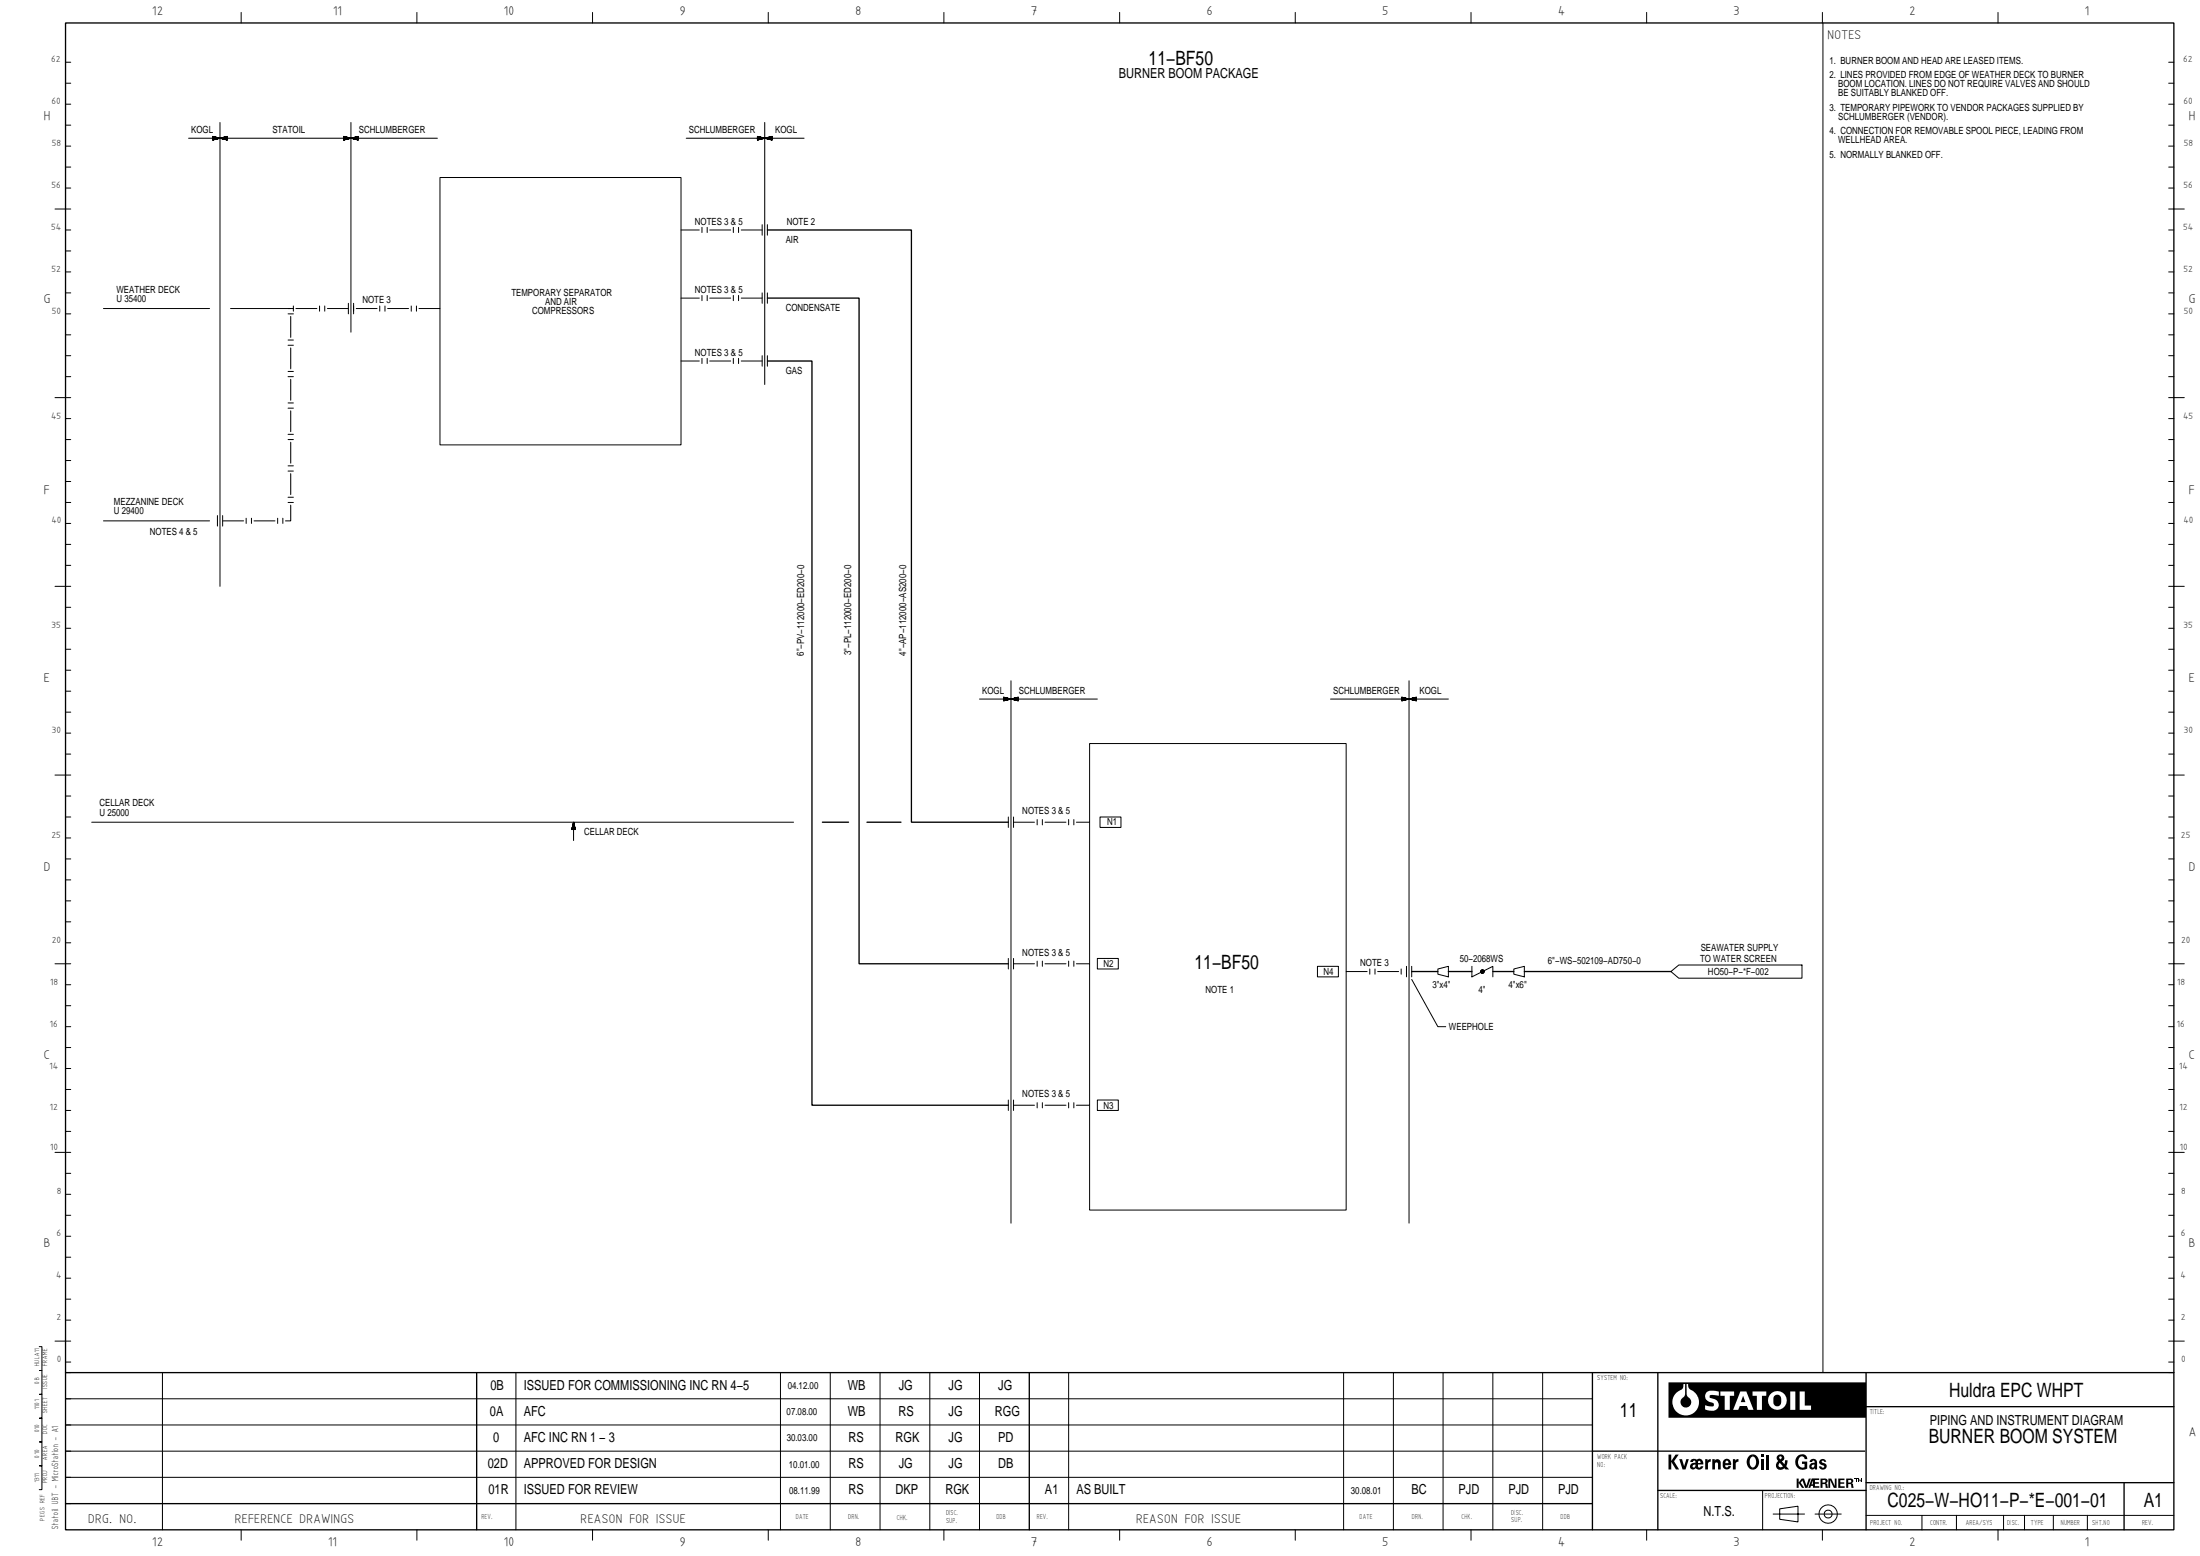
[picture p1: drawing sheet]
<svg xmlns="http://www.w3.org/2000/svg" width="840mm" height="594mm" viewBox="0 0 840 594" stroke-linecap="round" stroke-linejoin="round" font-family="sans-serif">
<g fill="none" stroke="#000" stroke-width=".38">
<path d="M92.1 4.7v4.1M159.2 4.7v4.1M226.2 4.7v4.1M293.3 4.7v4.1M360.4 4.7v4.1M427.5 4.7v4.1M494.5 4.7v4.1M561.6 4.7v4.1M628.7 4.7v4.1M695.8 4.7v4.1M696 8.8v514.9M762.8 4.7v4.1"/>
<path d="M25 39.8h2M25 31.7h2M25 23.7h2M828 39.8h2M828 31.7h2M828 23.7h2M25 55.8h2M25 47.8h2M72 52.7h95M81.2 52l2.8 .7-2.8 .7zM81.2 52.1h.1M81.2 53l.8-.8-.8 .9"/>
<path d="M81.2 52.2l.2-.1-.2 .2M81.4 52.1l-.2 .3M81.5 52.1l-.3 .4M81.6 52.2l-.4 .4M81.7 52.2l-.5 .5M81.9 52.2l-.7 .7M82.1 52.3l-.9 .9M82.2 53.2l.7-.7-.9 .8M82.2 52.3l-1 1M82.3 52.3l-1.1 1.1M82.5 52.4l-1.1 1M82.5 53.1l.7-.6-.5 .6"/>
<path d="M82.6 52.4l-1 .9M82.6 52.4l-.9 .9M82.7 52.4l-.8 .9M83.1 52.5l-.8 .7M83.3 52.6l-.5 .4M83.4 52.6l-.5 .4M83.4 52.6l-.3 .4M83.5 52.6l-.3 .4M83.7 52.7l-.3 .2M83.7 52.8h-.1M83.9 52.7v.1M84 52.7l2.8-.7v1.4z"/>
<path d="M84 46.7v177M84.1 52.7v.1M84.2 52.7v.1M84.4 52.8l-.2-.1 .3 .2M84.4 52.7l.4 .3M84.5 52.6l.4 .4M84.8 52.5l.5 .6M84.9 52.5l.6 .6M85 52.5l.6 .6M85 53l-.4-.4 .6 .4M85 52.5l.9 .7M85.2 52.5l.8 .8"/>
<path d="M85.3 52.4l.8 .9M85.3 52.4l1.1 .9M85.5 52.4l1 1M85.6 52.4l1.1 1M85.6 52.3l1.2 1.1M85.7 52.3l1.1 1.1M85.8 52.3l1 1M85.9 52.3l.9 .9M86 52.2l.8 .9M86.1 52.2l.7 .8M86.3 52.2l.5 .5M86.4 52.2l.4 .4"/>
<path d="M86.4 52.1l.4 .4M86.7 52.1l.1 .1M86.8 52.1h.1M86.8 52.8l-.7-.6 .7 .7M86.8 52.3l-.3-.2 .3 .3M131.2 52l2.8 .7-2.8 .7zM131.2 52.1h.1M131.2 53.4l1.1-1.1-1.1 1.1M131.2 52.9l.8-.7-.8 .8M131.2 52.3l.2-.2-.2 .3M131.5 52.1l-.3 .4M131.6 52.2l-.4 .4"/>
<path d="M131.7 52.2l-.5 .5M131.8 52.2l-.6 .6M132 52.2l-.8 .9M132.1 52.3l-.9 .9M132.4 52.4l-1 1M132.5 52.4l-1 1M132.6 52.4l-1 .9M132.6 52.4l-.9 .9M132.8 52.5l-.9 .8M132.9 52.5l-.7 .7M133 52.5l-.7 .7M133.1 52.5l-.7 .6"/>
<path d="M133.1 52.5l-.6 .6M133.2 52.5l-.5 .6M133.3 52.6l-.5 .4M133.4 52.6l-.3 .4M133.5 52.6l-.3 .4M133.6 52.8l.2-.1-.3 .2M133.6 52.7l-.3 .2M133.9 52.7l-.2 .1M133.9 52.7v.1M134 52.7l2.8-.7v1.4zM134 46.7v80M134.1 52.8h.2"/>
<path d="M134.2 52.7l.2 .1M134.3 52.7l.2 .2M134.4 52.7l.4 .3M134.5 52.6l.4 .4M134.6 52.6l.6 .4M134.8 52.5l.5 .6M134.9 52.5l.6 .6M135 52.5l.6 .6M135 52.5l.8 .7M135.2 52.5l.8 .8M135.3 52.4l.9 .9M135.4 52.4l1 .9"/>
<path d="M135.5 52.4l1 1M135.6 52.4l1.1 1M135.7 52.3l1.1 1.1M135.8 52.3l1 1M136.1 52.2l.7 .7M136.2 52.2l.6 .6M136.3 52.2l.5 .5M136.5 52.1l.3 .3M136.6 52.1l.2 .2M136.7 52.1l.1 .1M136.8 52.1h.1M136.8 53l-.8-.8 .8 .9"/>
<path d="M136.8 52.5l-.4-.3 .4 .4M262 52.7h45M289.2 52l2.8 .7-2.8 .7zM289.2 53l.8-.8-.8 .9M289.2 52.4l.3-.3-.3 .4M289.2 52.1h.1M289.3 52.1l-.1 .1M289.4 52.1l-.2 .2M289.6 52.2l-.4 .4M289.7 52.2l-.5 .5M289.9 52.2l-.7 .7M290.1 52.3l-.9 .9"/>
<path d="M290.2 52.3l-1 1M290.2 52.3l-1 1.1M290.3 52.3l-1.1 1.1M290.5 52.4l-1.2 1M290.6 52.4l-1 .9M290.7 52.4l-1 .9M290.7 52.4l-.8 .9M290.9 52.5l-.9 .8M291 52.5l-.7 .7M291.1 53l.3-.4-.4 .4M291.1 52.5l-.6 .6M291.2 52.5l-.5 .6"/>
<path d="M291.3 52.6l-.5 .4M291.5 52.6l-.3 .4M291.7 52.7l-.4 .2M291.7 52.8h.1M291.8 52.7l-.2 .1M292 52.7l2.8-.7v1.4zM292 46.7v100M292.1 52.7v.1M292.1 52.7l.2 .1M292.4 52.8l-.2-.1 .5 .2M292.5 52.6l.3 .4M292.6 52.6l.3 .4"/>
<path d="M292.8 52.5l.5 .6M292.9 52.5l.6 .6M292.9 52.5l.8 .7M293 53l-.4-.4 .6 .4M293.1 52.5l.7 .7M293.2 52.5l.8 .8M293.2 52.4l.9 .9M293.3 52.4l1.1 .9M293.5 52.4l1.1 1M293.7 52.3l1.1 1.1M293.9 52.3l.9 .9M294 52.2l.8 .9"/>
<path d="M294 52.2l.8 .8M294.1 52.2l.7 .7M294.3 52.2l.5 .5M294.4 52.2l.4 .4M294.4 52.1l.4 .4M294.7 52.1l.1 .1M294.8 52.1h.1M294.8 53.3l-1-1 1 1.1M294.8 52.3l-.3-.2 .3 .3M828 55.8h2M828 47.8h2M25 71.8h2"/>
<path d="M25 63.8h2M27 79.8h-6M168 67.7h92v102.1h-92zM828 79.8h6M828 71.8h2M828 63.8h2M25 95.8h2M25 87.8h2M260 87.8h7M268 86.7v2M270 86.7v2M271 87.8h8"/>
<path d="M280 86.7v2M282 86.7v2M283 87.8h8M291 85.7v4M293 85.7v4M828 95.8h2M828 87.8h2M25 119.8h2M25 111.8h2M25 103.8h2M39.5 117.7h40.5M88 117.7h24"/>
<path d="M110 119.8h2M112 116.8v1.9M113 117.7h8M122 116.8v1.9M124 116.8v1.9M125 117.7h8M133 115.7v4.1M135 115.7v4.1M136 117.7h8M145 116.8v1.9M147 116.8v1.9M148 117.7h8"/>
<path d="M157 116.8v1.9M159 116.8v1.9M160 117.7h8M260 113.7h7M268 112.7v2M270 112.7v2M271 113.7h8M280 112.7v2M282 112.7v2M283 113.7h8M291 111.8v3.9M293 111.8v3.9"/>
<path d="M828 119.8h2M828 111.8h2M828 103.8h2M25 135.7h2M25 127.8h2M110 131.7h2M110 129.8h2M111 120.7v8M111 132.8v8M260 137.8h7M268 136.7v2M270 136.7v2"/>
<path d="M271 137.8h8M280 136.7v2M282 136.7v2M283 137.8h8M291 135.7v4M293 135.7v4M828 135.7h2M828 127.8h2M25 159.7h2M25 143.7h2M27 151.7h-6M110 143.7h2"/>
<path d="M110 155.7h2M110 153.8h2M110 141.7h2M111 144.7v8M111 156.8v7.9M828 151.7h6M828 159.7h2M828 143.7h2M25 175.7h2M25 167.7h2M110 167.7h2M110 179.7h2"/>
<path d="M110 177.8h2M110 165.7h2M111 168.7v8M828 175.7h2M828 167.7h2M25 199.7h2M25 191.7h2M25 183.7h2M39.5 198.8h40.5M83 196.7v4M85 198.8h8M85 196.7v4"/>
<path d="M94 197.7v2M96 197.7v2M97 198.8h8M106 197.7v2M108 197.7v2M110 191.7h2M110 189.7h2M111 192.7v6.1h-2M111 180.7v8M828 199.7h2M828 191.7h2M828 183.7h2"/>
<path d="M25 215.7h2M25 207.7h2M828 215.7h2M828 207.7h2M25 239.7h2M25 231.7h2M27 223.7h-6M828 223.7h6M828 239.7h2M828 231.7h2M25 255.7h2M25 247.7h2"/>
<path d="M386 259.8v206.9M538 259.8v206.9M828 255.7h2M828 247.7h2M25 279.7h2M25 271.7h2M25 263.7h2M374 266.7h45M383.2 266l2.8 .7-2.8 .7zM383.2 266.1v.2M383.2 266v.1M383.5 266.1l-.3 .3 .3-.3"/>
<path d="M383.7 266.1l-.5 .6M383.8 266.2l-.6 .5M383.8 266.2l-.6 .7M383.9 266.2l-.7 .8M384 266.2l-.8 .9M384.1 266.3l-.9 .9M384.2 266.3l-1 1M384.3 266.3l-1.1 1.1M384.4 266.4l-1.1 1M384.5 266.4l-1 1M384.6 266.4l-1 .9M384.6 266.4l-.8 .9"/>
<path d="M384.7 266.4l-.8 .9M384.9 266.4l-.9 .9M385 266.5l-.7 .7M385 266.5l-.6 .6M385.1 266.5l-.5 .6M385.2 266.5l-.5 .6M385.3 266.6l-.5 .4M385.4 266.6l-.5 .4M385.4 266.9l.3-.2-.4 .2M385.4 266.6l-.3 .4M385.5 266.6l-.3 .4M385.7 266.7l-.1 .1"/>
<path d="M385.8 266.7l-.1 .1M385.9 266.7v.1M386 266.7l2.8-.7v1.4zM386.1 266.7v.1M386.2 266.8l.3 .1M386.4 266.7l.2 .2M386.5 266.6l.3 .4M386.5 266.6l.4 .4M386.6 266.6l.6 .4M386.8 266.5l.5 .6M386.8 266.5l.6 .6M386.9 266.5l.7 .6"/>
<path d="M387 266.5l.7 .7M387.1 266.4l.8 .8M387.2 266.4l.8 .9M387.3 266.4l.9 .9M387.6 266.4l1 1M387.6 266.3l1.1 1.1M387.7 266.3l1.1 1.1M387.8 266.3l1 1M388 266.2l.8 .9M388.1 266.2l.7 .8M388.2 266.2l.6 .5M388.3 266.1l.5 .6"/>
<path d="M388.4 267.3l-1-.9 1.1 1M388.4 266.1l.4 .5M388.5 266.1l.3 .3M388.6 266.1l.2 .2M388.7 266.1h.1M508 266.7h45M535.2 266l2.8 .7-2.8 .7zM535.2 266v.1M535.3 266.1h-.1M535.4 266.1l-.2 .3 .3-.3M535.7 266.1l-.5 .6M535.7 267.3l1-.9-1.1 .9"/>
<path d="M535.8 266.2l-.6 .5M535.9 266.2l-.7 .7M535.9 266.2l-.7 .8M536 266.2l-.8 1M536.2 266.3l-1 1M536.3 266.3l-1.1 1.1M536.4 266.4l-1.1 1M536.5 266.4l-1 1M536.7 266.4l-.8 .9M536.9 266.4l-.9 .9M537 266.5l-.7 .7M537 266.5l-.6 .6"/>
<path d="M537.1 266.5l-.6 .6M537.2 266.5l-.5 .6M537.3 266.6l-.4 .4M537.4 266.6l-.4 .4M537.5 266.6l-.3 .4M537.6 266.7l-.3 .2M537.7 266.7l-.2 .2M537.7 266.8h.1M537.8 266.7l-.2 .1M538 266.7l2.8-.7v1.4zM538.1 266.7v.1M538.1 266.7l.2 .1"/>
<path d="M538.2 266.7l.2 .1M538.3 266.7l.2 .2M538.4 266.7l.2 .2M538.5 266.6l.3 .4M538.5 266.6l.4 .4M538.6 266.6l.4 .4M538.7 266.6l.6 .5M538.9 266.5l.6 .6M538.9 266.5l.7 .6M539 266.5l.7 .7M539.1 266.4l.7 .8M539.4 266.4l.9 .9"/>
<path d="M539.5 266.4l1 1M539.6 266.4l1 1M539.7 266.3l1.1 1.1M540 267.3l-.8-.9 1 .9M540 266.2l.8 .9M540 266.2l.8 .8M540.1 266.2l.7 .7M540.2 266.2l.6 .5M540.4 266.1l.4 .3M540.6 266.1l.2 .2M540.7 266.1h.1M540.8 267.3l-1.1-1 1.1 1.1"/>
<path d="M540.8 266.6l-.5-.5 .5 .6M540.8 266v.1M828 279.7h2M828 271.7h2M828 263.7h2M25 287.7h2M27 295.7h-6M416 283.7h98v178h-98zM828 295.7h6M828 287.7h2M25 319.7h2M25 311.7h2"/>
<path d="M25 303.7h2M35 313.7h268M218.3 316.5h.1M218.4 316.4l.1 .1-.2-.1M218.4 315.9l.6 .6M218.4 316l.5 .5-.5-.4M218.5 315.7l.8 .8M218.5 315.6l1 .9M218.5 315.6l.9 .9M218.6 315.4l1.1 1.1-1.1-1M218.6 316.5l-.2-.3 .3 .3M218.7 315.1l.8 .9"/>
<path d="M218.7 315.2l.9 .9M218.7 314.9l.8 .8M218.7 315l.8 .8M218.7 314.7l.7 .6M218.8 314.5l.5 .5M218.8 314.6l.6 .6M218.9 314.2l.3 .5M218.9 314.1l.2 .2M218.9 314.1l.3 .3M218.9 313.9l.2 .1M218.9 314l.2 .1M219 313.7l.7 2.8h-1.4z"/>
<path d="M219 313.7v7M219 313.8v.1M219.1 316.5l-.6-.7 .7 .7M219.2 314.8l-.4-.4 .5 .5M219.4 315.5l-.7-.8 .8 .9M219.6 316.2l-1-.9 1.1 1.1M385 311.7v4M387 313.7h8M387 311.7v4M396 312.7v2M398 312.7v2M399 313.7h8"/>
<path d="M408 312.7v2M410 312.7v2M411 313.7h5M420 311.7h8v4h-8zM828 319.7h2M828 311.7h2M828 303.7h2M25 335.7h2M25 327.7h2M828 335.7h2M828 327.7h2M25 359.7h2"/>
<path d="M25 351.7h2M25 343.7h2M828 359.7h2M828 351.7h2M828 343.7h2M25 375.8h2M27 367.7h-6M385 365.7v4M387 365.7v4M387 367.7h8M396 366.7v2M398 366.7v2"/>
<path d="M399 367.7h8M408 366.7v2M410 366.7v2M411 367.7h5M419 365.7h8v4h-8zM503 368.7h8v4h-8zM514 370.7h8M523 369.7v2M525 369.7v2M526 370.7h8M535 369.7v2M537 368.7v4"/>
<path d="M539 373.7l10 18.1h3M539 368.7v4M549 369.7l4-1v4l-4-1zM562 368.7v4l8-4v4M578 369.7l4-1v4l-4-1zM638 370.7l3-2.5h47v5.1h-47zM828 367.7h6M828 375.8h2M25 399.7h2M25 391.8h2M25 383.8h2M828 399.7h2"/>
<path d="M828 391.8h2M828 383.8h2M25 415.7h2M25 407.7h2M385 419.7v4M387 419.7v4M419 419.7h8v4h-8zM828 415.7h2M828 407.7h2M25 431.7h2M25 423.7h2M27 439.7h-6"/>
<path d="M387 421.7h8M396 420.8v1.9M398 420.8v1.9M399 421.7h8M408 420.8v1.9M410 420.8v1.9M411 421.7h5M828 439.7h6M828 431.7h2M828 423.7h2M25 455.7h2M25 447.7h2"/>
<path d="M828 455.7h2M828 447.7h2M25 479.7h2M25 471.7h2M25 463.7h2M828 479.7h2M828 471.7h2M828 463.7h2M25 495.7h2M25 487.7h2M828 495.7h2M828 487.7h2"/>
<path d="M15 513.8h1v9.1h-1h1v9.1h-1h1v9.1h-1h1v9.1h-1h1v9.1h-1h1v9.1h-1M25 519.7h2M25 503.7h2M27 511.7h-6M828 511.7h6M828 519.7h2M828 503.7h2M25 533.7h583M25 523.7h2M62 523.7v60M197 523.7v60M298 523.7v60"/>
<path d="M317 523.7v60M336 523.7v60M355 523.7v60M374 523.7v60M408 523.7v60M513 523.7v60M532 523.7v60M551 523.7v60M570 523.7v60M589 523.7v60M828 523.7h2M25 553.7h583"/>
<path d="M25 543.7h583M660.8 558.2v.7h-2.1M25 573.7h2M25 563.7h583M673 568.7v15M677 577.7h12M679.5 575.7l7-1v6l-7-1zM693 577.7h10M712.5 578.2h117.5M733.8 578.3v5.5M747 578.2v5.5M765 578.2v5.5"/>
<path d="M773 578.2v5.5M784 578.2v5.5M797 578.2v5.5M92.1 583.7v4M159.2 583.7v4M226.2 583.7v4M293.3 583.7v4M360.4 583.7v4M427.5 583.7v4M494.5 583.7v4M561.6 583.7v4M628.7 583.7v4"/>
<path d="M695.8 583.7v4M762.8 583.7v4"/>
<circle cx="566" cy="370.7" r=".71"/>
<circle cx="566" cy="370.7" r=".58"/>
<circle cx="566" cy="370.7" r=".16"/>
<circle cx="566" cy="370.7" r=".4"/>
<circle cx="698" cy="577.7" r="1.5"/>
<circle cx="698" cy="577.7" r="3.5"/>
</g>
<g fill="none" stroke="#000" stroke-width=".51">
<path d="M25 8.8h805v574.9h-805zM293 87.8h55v225.9h37M293 113.7h35v254h57M293 137.8h17v283.9h75M314 313.7h10M331 313.7h13M539 370.7h10M553 370.7h9M570 370.7h8M582 370.7h56M25 523.7h805M182 523.7v60"/>
<path d="M393 523.7v60M608 523.7v60M633 523.7v60M712.5 523.7v60M712.5 536.7h117.5M608 553.7h104M25 573.7h583M633 568.7h79.5M712.5 565.7h117.5M811 565.7v18"/>
</g>
<g fill="#000">
<path d="M665.5 532.6l.9 2.4h-1.8z"/>
<path d="M677.5 532.6a1.47 1.47 0 0 1 1.6-.3 1.47 1.47 0 0 1 .9 1.4v1.4a1.48 1.48 0 0 1-1.4 1.5 1.48 1.48 0 0 1-1.5-1.5l.1-2z" fill-rule="evenodd"/>
<path d="M637 527.5v13.5h75.4v-13.5zM687.1 530.9v7.1h4.4v-1.7h-2.4v-5.4zM683.5 530.9v7.1h2v-7.1zM675 534.4a3.6 3.6 0 0 0 7.2 0 3.6 3.6 0 0 0-7.2 0zM669.1 530.9v1.7h1.7v5.4h1.9v-5.4h1.7v-1.7zM664.5 530.9l-2.8 7.1h2l.6-1.5h2.7l.6 1.5h1.9l-2.8-7.1zM656.8 530.9v1.7h1.7v5.4h1.9v-5.4h1.7v-1.7zM651.7 531.2a2.3 2.3 0 0 0-.5 2.5 2.3 2.3 0 0 0 2.1 1.4 .96 .96 0 0 1 1 1.3l-1 .3-2.3-.5v1.6l1.8 .5a2.38 2.38 0 0 0 3.2-1.2 2.38 2.38 0 0 0-1.3-3.2l-1.9-.6-.1-.7a4.3 4.3 0 0 1 3.6 0v-1.6l-3-.4zM642.7 528.1h.7v4l-.2 .6-.7 .6a2.03 2.03 0 0 0 0 3.4 2.07 2.07 0 0 0 2.9-.5 2.07 2.07 0 0 0-.7-2.9l-.7-1.2-.1-4h.6l.3 1.5 2.6 2.1 1.1 1.8a5.1 5.1 0 0 1-3.3 6.4 5.1 5.1 0 0 1-6.4-3.3 5.1 5.1 0 0 1 3.2-6.4l.6-.7z" fill-rule="evenodd"/>
<path d="M637 555h1.1v2.5l1.6-2.5h1.2l-1.8 2.6 2 3.1h-1.2l-1.8-2.9v2.9h-1.1z" fill-rule="evenodd"/>
<path d="M645.8 556.9l1.2-.2a1.23 1.23 0 0 0 1.7-.1l.9 .3 .4 .4 .3 1.5h-2v-1.1a.56 .56 0 0 1 .7-.1 .56 .56 0 0 1 .3 .7l-1-.1v1.3a.51 .51 0 0 0 .5 .5 .51 .51 0 0 0 .5-.5h1l-.3 .7a1.7 1.7 0 0 1-2.6 0 1.27 1.27 0 0 1-2.1-.6 1.27 1.27 0 0 1 1.7-1.4h.3v.6l-1 .3a.59 .59 0 0 0 .7 .9 .59 .59 0 0 0 .3-1v-1.3a.47 .47 0 0 0-.5-.4 .47 .47 0 0 0-.4 .6h-1z" fill-rule="evenodd"/>
<path d="M658.2 557.1a1.53 1.53 0 0 1 1.7-.4 1.53 1.53 0 0 1 .9 1.5v.7h-2.1v-.6l1.2-.1a.63 .63 0 0 0-.6-.9 .63 .63 0 0 0-.6 .9 1.23 1.23 0 0 0 .6 1.7l.6-.5h1a1.59 1.59 0 0 1-1.6 1.3 1.59 1.59 0 0 1-1.6-1.3v-1.2z" fill-rule="evenodd"/>
<path d="M667.7 555.7l1.5-.8v.9a2.41 2.41 0 0 0 0 4.2v.8a3.1 3.1 0 0 1-1.5-5.1z" fill-rule="evenodd"/>
<path d="M669.2 554.9a3 3 0 0 1 2.4 3 3 3 0 0 1-2.4 2.9v-.8a2.41 2.41 0 0 0 0-4.2z" fill-rule="evenodd"/>
<path d="M672.4 554.9h1v1.1h-1z" fill-rule="evenodd"/>
<path d="M678.6 555.5l.8-.5a1.39 1.39 0 0 1 1.8 .8 1.39 1.39 0 0 1-.9 1.8l-1-1.4 .2-.4 .7 .1v.6l-.5 .4 1.6 1.8 .2-1.5h1l-.5 2.3 1.1 1.2h-1.4l-.4-.5a1.89 1.89 0 0 1-2.9 .1 1.89 1.89 0 0 1 .5-2.9l.6 .7a.95 .95 0 0 0-.3 1.5 .95 .95 0 0 0 1.5-.1l-1.8-2.1a1.34 1.34 0 0 1-.3-1.9z" fill-rule="evenodd"/>
<path d="M686.2 555.7a2.09 2.09 0 0 1 2.3-.8 2.09 2.09 0 0 1 1.5 1.9h-1a1.06 1.06 0 0 0-.5-1 1.06 1.06 0 0 0-1.2 .1 2.26 2.26 0 0 0-.9 2.4 2.26 2.26 0 0 0 2 1.7l.6-.2v-1.2h-1v-.9h2v2.7a3 3 0 0 1-3.9-.7 3 3 0 0 1 .1-4z" fill-rule="evenodd"/>
<path d="M691.3 557a1.49 1.49 0 0 1 2.5 .9v2.8h-.8v-.5a1.27 1.27 0 0 1-2.2-.5 1.27 1.27 0 0 1 1.7-1.5h.3l-.1 .6-.9 .3a.59 .59 0 0 0 .6 .9 .59 .59 0 0 0 .3-1l.1-1.3a.47 .47 0 0 0-.5-.4 .47 .47 0 0 0-.4 .6h-1z" fill-rule="evenodd"/>
<path d="M695 557a1.44 1.44 0 0 1 2.3 .8h-.9a.48 .48 0 0 0-.6-.6 .48 .48 0 0 0-.1 .9l1.4 .5 .3 .9a1.5 1.5 0 0 1-1.4 1.3 1.5 1.5 0 0 1-1.5-1.3h.9a.56 .56 0 0 0 .8 .7 .56 .56 0 0 0 .1-1l-1.6-.7-.2-.7z" fill-rule="evenodd"/>
<path d="M641.1 556.8h1.1l.8 2.7 .8-2.7h1l-1.2 3.9h-1.2z" fill-rule="evenodd"/>
<path d="M651 556.8h.9l.1 .6 .4-.5 .8-.2-.1 1.1a.83 .83 0 0 0-1 .8v2.1h-1.1z" fill-rule="evenodd"/>
<path d="M653.8 556.8h.9v.6a1.26 1.26 0 0 1 1.4-.5 1.26 1.26 0 0 1 .9 1.3v2.5h-1v-2.1a.59 .59 0 0 0-.6-.6 .59 .59 0 0 0-.6 .6v2.1h-1z" fill-rule="evenodd"/>
<path d="M661.6 556.8h.9v.6l.5-.5 .7-.2v1.1a.83 .83 0 0 0-1 .8v2.1h-1.1z" fill-rule="evenodd"/>
<path d="M672.4 556.8h1v3.9h-1z" fill-rule="evenodd"/>
<path d="M674.3 555h1v5.7h-1z" fill-rule="evenodd"/>
<path d="M686 564.2h.7v1.5l1.2-1.5h.9l.9 2.7 .9-2.7h.8l-1.3 3.5h-.9l-1-2.8-.7 .8 1.4 2h-.9l-1.3-1.8v1.8h-.7z" fill-rule="evenodd"/>
<path d="M691.7 564.1h2.9v.6h-1.6v.9h1.4v.6l-2.8 .2 .5-1.5v1.5l.9-.2v.9h1.6v.6h-2.4v-.7h-.8l-.2 .7h-.8z" fill-rule="evenodd"/>
<path d="M695.1 564.2h1.5a.93 .93 0 0 1 1.1 .6 .93 .93 0 0 1-.6 1.2l.6 .3 .2 1.4h-.8l-.3-1.4h-1v-.6h.8a.51 .51 0 0 0 .4-.5 .51 .51 0 0 0-.4-.5h-.8v3h-.7z" fill-rule="evenodd"/>
<path d="M698.1 564.2h1.1l1.3 2.8v-2.8h.7v3.5h-1l-1.4-2.9v2.9h-.7z" fill-rule="evenodd"/>
<path d="M701.8 564.2h2.4v.6h-1.6v.8h1.5v.6h-1.5v.9h1.7v.6h-2.5z" fill-rule="evenodd"/>
<path d="M704.9 564.2l1.4-.1a.93 .93 0 0 1 1.1 .7 .93 .93 0 0 1-.5 1.1l.6 .4 .2 1.4h-.8l-.3-1.4h-.9v-.6h.7a.51 .51 0 0 0 .4-.5 .51 .51 0 0 0-.4-.5h-.7v3h-.8z" fill-rule="evenodd"/>
<path d="M708 564.2h1.3v.2h-1.3z" fill-rule="evenodd"/>
<path d="M708.5 564.2h.2v1.2h-.2z" fill-rule="evenodd"/>
<path d="M709.5 564.2h.2v1.2h-.2z" fill-rule="evenodd"/>
<path d="M710.7 564.2h.2v1.2h-.2z" fill-rule="evenodd"/>
<path d="M709.7 564.2l.5 .8 .5-.8-.5 1.2z" fill-rule="evenodd"/>
</g>
<g font-size="7.5">
<text x="438.6" y="24.7">11−BF50</text>
<text x="456.1" y="369.7">11−BF50</text>
<text x="744.2" y="533.2">Huldra EPC WHPT</text>
<text x="618.5" y="540.8">11</text>
<text x="736.4" y="550.7">BURNER BOOM SYSTEM</text>
<text x="720.7" y="575">C025−W−HO11−P−*E−001−01</text>
<text x="818.5" y="575">A1</text>
</g>
<g font-size="5.3">
<text x="427.2" y="29.7">BURNER BOOM PACKAGE</text>
<text x="187.2" y="530.2">0B</text>
<text x="200" y="530.2">ISSUED FOR COMMISSIONING INC RN 4−5</text>
<text x="323.7" y="530.2">WB</text>
<text x="343.2" y="530.2">JG</text>
<text x="362.2" y="530.2">JG</text>
<text x="381.2" y="530.2">JG</text>
<text x="187.1" y="540.2">0A</text>
<text x="200" y="540.2">AFC</text>
<text x="323.7" y="540.2">WB</text>
<text x="343" y="540.2">RS</text>
<text x="362.2" y="540.2">JG</text>
<text x="379.9" y="540.2">RGG</text>
<text x="736.8" y="543.7">PIPING AND INSTRUMENT DIAGRAM</text>
<text x="188.4" y="550.2">0</text>
<text x="200" y="550.2">AFC INC RN 1 − 3</text>
<text x="324" y="550.2">RS</text>
<text x="341.9" y="550.2">RGK</text>
<text x="362.2" y="550.2">JG</text>
<text x="381.1" y="550.2">PD</text>
<text x="186.2" y="560.2">02D</text>
<text x="200" y="560.2">APPROVED FOR DESIGN</text>
<text x="324" y="560.2">RS</text>
<text x="343.2" y="560.2">JG</text>
<text x="362.2" y="560.2">JG</text>
<text x="381.1" y="560.2">DB</text>
<text x="186.5" y="570.2">01R</text>
<text x="200" y="570.2">ISSUED FOR REVIEW</text>
<text x="324" y="570.2">RS</text>
<text x="341.9" y="570.2">DKP</text>
<text x="360.9" y="570.2">RGK</text>
<text x="399" y="570.2">A1</text>
<text x="411" y="570.2">AS BUILT</text>
<text x="538.9" y="570.2">BC</text>
<text x="556.9" y="570.2">PJD</text>
<text x="575.9" y="570.2">PJD</text>
<text x="594.9" y="570.2">PJD</text>
<text x="650.4" y="578.5">N.T.S.</text>
</g>
<g font-size="4.6">
<text x="58.5" y="5.7">12</text>
<text x="127.6" y="5.7">11</text>
<text x="192.7" y="5.7">10</text>
<text x="259.8" y="5.7">9</text>
<text x="326.9" y="5.7">8</text>
<text x="393.9" y="5.7">7</text>
<text x="461" y="5.7">6</text>
<text x="528.1" y="5.7">5</text>
<text x="595.2" y="5.7">4</text>
<text x="662.2" y="5.7">3</text>
<text x="729.3" y="5.7">2</text>
<text x="796.4" y="5.7">1</text>
<text x="698" y="14.7">NOTES</text>
<text x="17" y="45.7">H</text>
<text x="836" y="45.7">H</text>
<text x="17" y="115.6">G</text>
<text x="836" y="115.6">G</text>
<text x="17" y="188.4">F</text>
<text x="836" y="188.4">F</text>
<text x="17" y="260.3">E</text>
<text x="836" y="260.3">E</text>
<text x="17" y="332.2">D</text>
<text x="836" y="332.2">D</text>
<text x="17" y="404">C</text>
<text x="836" y="404">C</text>
<text x="17" y="475.9">B</text>
<text x="836" y="475.9">B</text>
<text x="836" y="547.8">A</text>
<text x="34" y="581.2">DRG. NO.</text>
<text x="90" y="581.2">REFERENCE DRAWINGS</text>
<text x="222" y="581.2">REASON FOR ISSUE</text>
<text x="434" y="581.2">REASON FOR ISSUE</text>
<text x="58.5" y="589.7">12</text>
<text x="125.6" y="589.7">11</text>
<text x="192.7" y="589.7">10</text>
<text x="259.8" y="589.7">9</text>
<text x="326.9" y="589.7">8</text>
<text x="393.9" y="589.7">7</text>
<text x="461" y="589.7">6</text>
<text x="528.1" y="589.7">5</text>
<text x="595.2" y="589.7">4</text>
<text x="662.2" y="589.7">3</text>
<text x="729.3" y="589.7">2</text>
<text x="796.4" y="589.7">1</text>
</g>
<g font-size="3.8">
<text x="698.5" y="29.7">2. LINES PROVIDED FROM EDGE OF WEATHER DECK TO BURNER</text>
<text x="698.5" y="24.2">1. BURNER BOOM AND HEAD ARE LEASED ITEMS.</text>
<text x="701.8" y="33.2">BOOM LOCATION. LINES DO NOT REQUIRE VALVES AND SHOULD</text>
<text x="701.8" y="36.7">BE SUITABLY BLANKED OFF.</text>
<text x="698.5" y="42.2">3. TEMPORARY PIPEWORK TO VENDOR PACKAGES SUPPLIED BY</text>
<text x="701.8" y="45.7">SCHLUMBERGER (VENDOR).</text>
<text x="73" y="50.7">KOGL</text>
<text x="104" y="50.7">STATOIL</text>
<text x="137" y="50.7">SCHLUMBERGER</text>
<text x="263" y="50.7">SCHLUMBERGER</text>
<text x="296" y="50.7">KOGL</text>
<text x="698.5" y="51.2">4. CONNECTION FOR REMOVABLE SPOOL PIECE, LEADING FROM</text>
<text x="701.8" y="54.7">WELLHEAD AREA.</text>
<text x="698.5" y="60.2">5. NORMALLY BLANKED OFF.</text>
<text x="265.3" y="85.7">NOTES 3 &amp; 5</text>
<text x="300.4" y="85.7">NOTE 2</text>
<text x="300" y="92.7">AIR</text>
<text x="44.5" y="111.7">WEATHER DECK</text>
<text x="195.2" y="113">TEMPORARY SEPARATOR</text>
<text x="265.3" y="111.7">NOTES 3 &amp; 5</text>
<text x="44.5" y="115.2">U 35400</text>
<text x="138.4" y="115.7">NOTE 3</text>
<text x="203.1" y="120">COMPRESSORS</text>
<text x="208.1" y="116.5">AND AIR</text>
<text x="300" y="118.7">CONDENSATE</text>
<text x="265.3" y="135.7">NOTES 3 &amp; 5</text>
<text x="300" y="142.7">GAS</text>
<text x="43.5" y="192.7">MEZZANINE DECK</text>
<text x="43.5" y="196.2">U 29400</text>
<text x="57.2" y="204.2">NOTES 4 &amp; 5</text>
<text x="307" y="250.3" transform="rotate(-90 307 250.3)">6&quot;−PV−112000−ED200−0</text>
<text x="325" y="250" transform="rotate(-90 325 250)">3&quot;−PL−112000−ED200−0</text>
<text x="346" y="250.2" transform="rotate(-90 346 250.2)">4&quot;−AP−112000−AS200−0</text>
<text x="375" y="264.7">KOGL</text>
<text x="389" y="264.7">SCHLUMBERGER</text>
<text x="509" y="264.7">SCHLUMBERGER</text>
<text x="542" y="264.7">KOGL</text>
<text x="38" y="307.7">CELLAR DECK</text>
<text x="38" y="311.2">U 25000</text>
<text x="390.3" y="310.7">NOTES 3 &amp; 5</text>
<text x="422.8" y="315">N1</text>
<text x="223" y="318.7">CELLAR DECK</text>
<text x="390.3" y="364.7">NOTES 3 &amp; 5</text>
<text x="649.3" y="363">SEAWATER SUPPLY</text>
<text x="421.3" y="369">N2</text>
<text x="505.3" y="372">N4</text>
<text x="519.4" y="368.7">NOTE 3</text>
<text x="557.3" y="367">50−2068WS</text>
<text x="591" y="367.7">6&quot;−WS−502109−AD750−0</text>
<text x="649.1" y="367">TO WATER SCREEN</text>
<text x="652.1" y="372">HO50−P−*F−002</text>
<text x="546.9" y="377">3&quot;x4&quot;</text>
<text x="575.9" y="377">4&quot;x6&quot;</text>
<text x="460.3" y="378.7">NOTE 1</text>
<text x="564.5" y="378.9">4&quot;</text>
<text x="553.2" y="393">WEEPHOLE</text>
<text x="390.3" y="418.7">NOTES 3 &amp; 5</text>
<text x="421.3" y="423">N3</text>
<text x="300.7" y="530">04.12.00</text>
<text x="300.3" y="540">07.08.00</text>
<text x="300.4" y="550">30.03.00</text>
<text x="301.2" y="560">10.01.00</text>
<text x="301.3" y="570">08.11.99</text>
<text x="515.8" y="570">30.08.01</text>
</g>
<g font-size="3.3">
<text x="19.8" y="23.7">62</text>
<text x="833.8" y="23.7">62</text>
<text x="19.9" y="39.7">60</text>
<text x="833.9" y="39.7">60</text>
<text x="20" y="55.7">58</text>
<text x="834.1" y="55.7">58</text>
<text x="19.9" y="71.7">56</text>
<text x="834" y="71.7">56</text>
<text x="19.7" y="87.7">54</text>
<text x="833.8" y="87.7">54</text>
<text x="19.9" y="103.7">52</text>
<text x="834" y="103.7">52</text>
<text x="20" y="119.7">50</text>
<text x="834.1" y="119.7">50</text>
<text x="19.7" y="159.7">45</text>
<text x="833.8" y="159.7">45</text>
<text x="19.9" y="199.7">40</text>
<text x="833.9" y="199.7">40</text>
<text x="19.9" y="239.7">35</text>
<text x="834" y="239.7">35</text>
<text x="20" y="279.7">30</text>
<text x="834.1" y="279.7">30</text>
<text x="19.9" y="319.7">25</text>
<text x="833" y="319.7">25</text>
<text x="20" y="359.7">20</text>
<text x="833.1" y="359.7">20</text>
<text x="19.4" y="375.7">18</text>
<text x="831.5" y="375.7">18</text>
<text x="19.3" y="391.7">16</text>
<text x="831.4" y="391.7">16</text>
<text x="19.1" y="407.7">14</text>
<text x="832.2" y="407.7">14</text>
<text x="19.3" y="423.7">12</text>
<text x="832.4" y="423.7">12</text>
<text x="19.4" y="438.6">10</text>
<text x="832.5" y="438.7">10</text>
<text x="21.9" y="455.7">8</text>
<text x="833" y="455.7">8</text>
<text x="21.8" y="471.7">6</text>
<text x="832.9" y="471.7">6</text>
<text x="21.6" y="487.7">4</text>
<text x="832.7" y="487.7">4</text>
<text x="21.8" y="503.7">2</text>
<text x="832.9" y="503.7">2</text>
<text x="21.9" y="519.7">0</text>
<text x="833" y="519.7">0</text>
<text x="22.2" y="583.2" transform="rotate(-90 22.2 583.2)">Statoil UBT - MicroStation - A1</text>
</g>
<g font-size="2.6">
<text x="610" y="526.7">SYSTEM NO:</text>
<text x="714" y="539.7">TITLE:</text>
<text x="610" y="556.7">WORK PACK</text>
<text x="610" y="559.7">NO:</text>
<text x="714" y="568.7">DRAWING NO.:</text>
<text x="634" y="571.7">SCALE:</text>
<text x="674" y="571.7">PROJECTION:</text>
<text x="183.9" y="579.8">REV.</text>
<text x="304" y="579.7">DATE</text>
<text x="324" y="579.7">DRN.</text>
<text x="342.6" y="579.8">CHK.</text>
<text x="361.3" y="578.2">DISC.</text>
<text x="361.3" y="581.2">SUP.</text>
<text x="380.6" y="579.7">DDB</text>
<text x="396" y="579.8">REV.</text>
<text x="519.2" y="579.7">DATE</text>
<text x="539.2" y="579.7">DRN.</text>
<text x="558.2" y="579.7">CHK.</text>
<text x="577.1" y="577.9">DISC.</text>
<text x="577.1" y="580.9">SUP.</text>
<text x="596" y="579.7">DDB</text>
<text x="714.2" y="581.8">PROJECT NO.</text>
<text x="737.1" y="581.9">CONTR.</text>
<text x="750.7" y="581.7">AREA/SYS</text>
<text x="766.5" y="581.7">DISC.</text>
<text x="775.5" y="581.7">TYPE</text>
<text x="787" y="581.7">NUMBER</text>
<text x="799" y="581.7">SHT.NO</text>
<text x="818" y="581.7">REV.</text>
</g>
<g font-size="2.4">
<text x="15" y="521.4" transform="rotate(-90 15 521.4)">HULA11</text>
<text x="18" y="521.3" transform="rotate(-90 18 521.3)">FRAME</text>
<text x="15" y="527.9" transform="rotate(-90 15 527.9)">0B</text>
<text x="18" y="529.9" transform="rotate(-90 18 529.9)">ISSUE</text>
<text x="15" y="537.7" transform="rotate(-90 15 537.7)">1101</text>
<text x="18" y="539.2" transform="rotate(-90 18 539.2)">SHEET</text>
<text x="15" y="546.4" transform="rotate(-90 15 546.4)">010</text>
<text x="18" y="547.1" transform="rotate(-90 18 547.1)">DOC</text>
<text x="15" y="556.2" transform="rotate(-90 15 556.2)">010</text>
<text x="18" y="557.1" transform="rotate(-90 18 557.1)">AREA</text>
<text x="15" y="565.7" transform="rotate(-90 15 565.7)">1311</text>
<text x="18" y="566" transform="rotate(-90 18 566)">PROJ</text>
<text x="17" y="580.2" transform="rotate(-90 17 580.2)">PEGS REF</text>
</g>
</svg>
